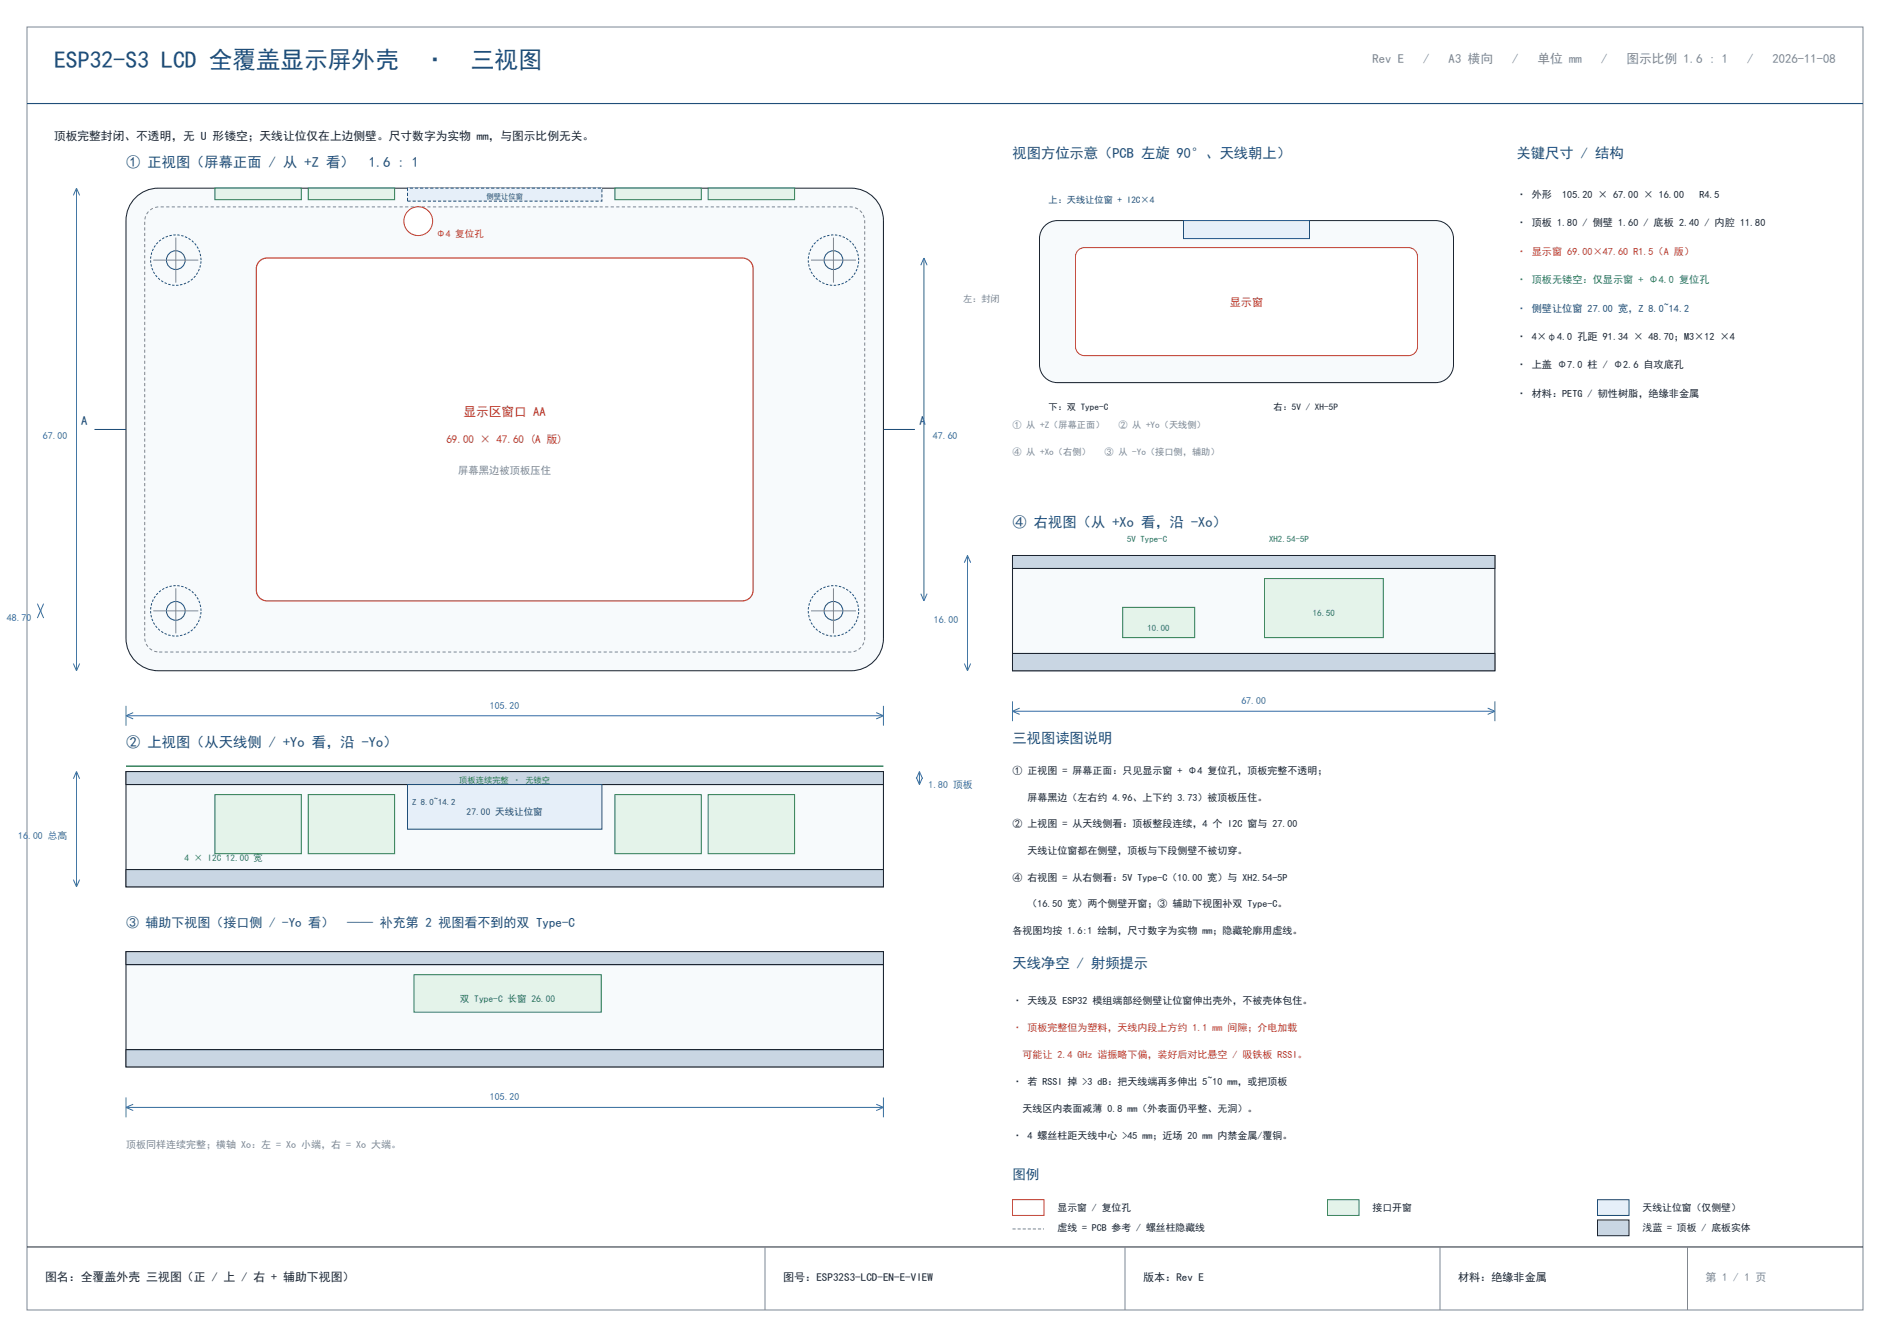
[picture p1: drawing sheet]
<svg xmlns="http://www.w3.org/2000/svg" width="420mm" height="297mm" viewBox="0 0 420 297" stroke-linecap="round" stroke-linejoin="round" font-family="sans-serif">
<path d="M6 6h408v285h-408zM170 277v14M250 277v14M320 277v14M375 277v14" fill="none" stroke="#7b8794" stroke-width=".22"/>
<path d="M6 23h408" fill="none" stroke="#1f4e79" stroke-width=".25"/>
<path d="M6 277h408" fill="none" stroke="#1b2430" stroke-width=".22"/>
<path d="M30.5 43.6a7.2 7.2 0 0 1 4.7-1.8h153.9a7.2 7.2 0 0 1 7.2 7.2v92.8a7.2 7.2 0 0 1-7.2 7.2h-153.9a7.2 7.2 0 0 1-7.2-7.2v-92.8a7.2 7.2 0 0 1 2.5-5.4z" fill-rule="evenodd" fill="#f7fafc"/>
<path d="M30.5 43.6a7.2 7.2 0 0 1 4.7-1.8h153.9a7.2 7.2 0 0 1 7.2 7.2v92.8a7.2 7.2 0 0 1-7.2 7.2h-153.9a7.2 7.2 0 0 1-7.2-7.2v-92.8a7.2 7.2 0 0 1 2.5-5.4z" fill="none" stroke="#1b2430" stroke-width=".23"/>
<path d="M33.1 46.9a3.2 3.2 0 0 1 2.3-.9h153.6a3.2 3.2 0 0 1 3.2 3.2v92.4a3.2 3.2 0 0 1-3.2 3.2h-153.6a3.2 3.2 0 0 1-3.2-3.2v-92.4a3.2 3.2 0 0 1 .9-2.3z" fill="none" stroke="#7b8794" stroke-width=".22" stroke-dasharray=".7 .5" stroke-linecap="butt"/>
<path d="M57.9 57.8l.9-.4 .6-.1h105.6a2.4 2.4 0 0 1 2.4 2.4v71.4a2.4 2.4 0 0 1-2.4 2.4h-105.6a2.4 2.4 0 0 1-2.4-2.4v-71.4a2.39 2.39 0 0 1 .9-1.9z" fill-rule="evenodd" fill="#fff"/>
<path d="M57.9 57.8l.9-.4 .6-.1h105.6a2.4 2.4 0 0 1 2.4 2.4v71.4a2.4 2.4 0 0 1-2.4 2.4h-105.6a2.4 2.4 0 0 1-2.4-2.4v-71.4a2.39 2.39 0 0 1 .9-1.9z" fill="none" stroke="#c0392b" stroke-width=".26"/>
<path d="M90.6 41.8h43.2v2.9h-43.2z" fill-rule="evenodd" fill="#e6eff9"/>
<path d="M90.6 41.8h43.2v2.9h-43.2z" fill="none" stroke="#1f4e79" stroke-width=".22" stroke-dasharray=".7 .4" stroke-linecap="butt"/>
<path d="M47.8 41.8h19.2v2.6h-19.2z" fill-rule="evenodd" fill="#e4f3ea"/>
<path d="M47.8 41.8h19.2v2.6h-19.2z" fill="none" stroke="#2e7d52" stroke-width=".22"/>
<path d="M68.5 41.8h19.2v2.6h-19.2z" fill-rule="evenodd" fill="#e4f3ea"/>
<path d="M68.5 41.8h19.2v2.6h-19.2z" fill="none" stroke="#2e7d52" stroke-width=".22"/>
<path d="M136.6 41.8h19.2v2.6h-19.2z" fill-rule="evenodd" fill="#e4f3ea"/>
<path d="M136.6 41.8h19.2v2.6h-19.2z" fill="none" stroke="#2e7d52" stroke-width=".22"/>
<path d="M157.4 41.8h19.2v2.6h-19.2z" fill-rule="evenodd" fill="#e4f3ea"/>
<path d="M157.4 41.8h19.2v2.6h-19.2z" fill="none" stroke="#2e7d52" stroke-width=".22"/>
<circle cx="92.9" cy="49.1" r="3.2" fill="#fff"/>
<circle cx="92.9" cy="49.1" r="3.2" fill="none" stroke="#c0392b" stroke-width=".22"/>
<path d="M44.7 57.8a5.6 5.6 0 0 0-8.2-5 5.6 5.6 0 0 0-.7 9.5 5.6 5.6 0 0 0 8.8-3.6l.1-.9M190.8 57.8a5.6 5.6 0 0 0-8.1-5 5.6 5.6 0 0 0-.8 9.5 5.6 5.6 0 0 0 8.8-3.6l.1-.9M44.7 135.7a5.6 5.6 0 0 0-8.2-5 5.6 5.6 0 0 0-.7 9.5 5.6 5.6 0 0 0 8.8-3.6l.1-.9M190.8 135.7a5.6 5.6 0 0 0-8.1-5 5.6 5.6 0 0 0-.8 9.5 5.6 5.6 0 0 0 8.8-3.6l.1-.9" fill="none" stroke="#1f4e79" stroke-width=".22" stroke-dasharray=".5 .4" stroke-linecap="butt"/>
<g fill="none" stroke="#1f4e79" stroke-width=".22">
<path d="M21 95.4h7M196.3 95.4h7"/>
<circle cx="39.1" cy="57.8" r="2.08"/>
<circle cx="185.2" cy="57.8" r="2.08"/>
<circle cx="39.1" cy="135.7" r="2.08"/>
<circle cx="185.2" cy="135.7" r="2.08"/>
</g>
<path d="M34.1 57.8h10M39.1 52.8v10M180.2 57.8h10M185.2 52.8v10M34.1 135.7h10M39.1 130.7v10M180.2 135.7h10M185.2 130.7v10" fill="none" stroke="#7b8794" stroke-width=".22"/>
<g fill="none" stroke="#2f6db3" stroke-width=".22">
<path d="M17 41.8v107.2M17 41.8l.7 1.6M17 41.8l-.7 1.6M205.3 57.3v76.2M205.3 57.3l.7 1.6M205.3 57.3l-.7 1.6M8.3 134.1l1.4 3.2M9 135.7h.1M9.7 134.1l-1.4 3.2M204.6 131.9l.7 1.6M206 131.9l-.7 1.6M16.3 147.4l.7 1.6"/>
<path d="M17.7 147.4l-.7 1.6M28 159h168.3M28 159l1.6 .7M28 156.8v4.4M29.6 158.3l-1.6 .7M194.7 158.3l1.6 .7M196.3 159l-1.6 .7M196.3 156.8v4.4"/>
</g>
<path d="M28 171.4h168.3v25.6h-168.3z" fill-rule="evenodd" fill="#f7fafc"/>
<path d="M28 171.4h168.3v25.6h-168.3z" fill="none" stroke="#1b2430" stroke-width=".23"/>
<path d="M28 193.2h168.3v3.8h-168.3z" fill-rule="evenodd" fill="#c9d6e3"/>
<path d="M28 193.2h168.3v3.8h-168.3z" fill="none" stroke="#1b2430" stroke-width=".22"/>
<path d="M28 171.4h168.3v2.9h-168.3z" fill-rule="evenodd" fill="#c9d6e3"/>
<path d="M28 171.4h168.3v2.9h-168.3zM28 174.3h168.3M28 193.2h168.3" fill="none" stroke="#1b2430" stroke-width=".22"/>
<path d="M28 170.2h168.3" fill="none" stroke="#2e7d52" stroke-width=".32"/>
<path d="M47.8 176.5h19.2v13.1h-19.2z" fill-rule="evenodd" fill="#e4f3ea"/>
<path d="M47.8 176.5h19.2v13.1h-19.2z" fill="none" stroke="#2e7d52" stroke-width=".22"/>
<path d="M68.5 176.5h19.2v13.1h-19.2z" fill-rule="evenodd" fill="#e4f3ea"/>
<path d="M68.5 176.5h19.2v13.1h-19.2z" fill="none" stroke="#2e7d52" stroke-width=".22"/>
<path d="M136.6 176.5h19.2v13.1h-19.2z" fill-rule="evenodd" fill="#e4f3ea"/>
<path d="M136.6 176.5h19.2v13.1h-19.2z" fill="none" stroke="#2e7d52" stroke-width=".22"/>
<path d="M157.4 176.5h19.2v13.1h-19.2z" fill-rule="evenodd" fill="#e4f3ea"/>
<path d="M157.4 176.5h19.2v13.1h-19.2z" fill="none" stroke="#2e7d52" stroke-width=".22"/>
<path d="M90.6 174.3h43.2v9.9h-43.2z" fill-rule="evenodd" fill="#e6eff9"/>
<path d="M90.6 174.3h43.2v9.9h-43.2z" fill="none" stroke="#1f4e79" stroke-width=".22"/>
<path d="M17 171.4v25.6M17 171.4l.7 1.6M17 171.4l-.7 1.6M203.6 172.7l.7 1.6M204.3 171.4v2.9M204.3 171.4l.7 1.6M204.3 171.4l-.7 1.6M205 172.7l-.7 1.6M16.3 195.4l.7 1.6M17.7 195.4l-.7 1.6" fill="none" stroke="#2f6db3" stroke-width=".22"/>
<path d="M28 211.4h168.3v25.6h-168.3z" fill-rule="evenodd" fill="#f7fafc"/>
<path d="M28 211.4h168.3v25.6h-168.3z" fill="none" stroke="#1b2430" stroke-width=".23"/>
<path d="M28 233.2h168.3v3.8h-168.3z" fill-rule="evenodd" fill="#c9d6e3"/>
<path d="M28 233.2h168.3v3.8h-168.3z" fill="none" stroke="#1b2430" stroke-width=".22"/>
<path d="M28 211.4h168.3v2.9h-168.3z" fill-rule="evenodd" fill="#c9d6e3"/>
<path d="M28 211.4h168.3v2.9h-168.3zM28 214.3h168.3M28 233.2h168.3" fill="none" stroke="#1b2430" stroke-width=".22"/>
<path d="M92 216.5h41.6v8.3h-41.6z" fill-rule="evenodd" fill="#e4f3ea"/>
<path d="M92 216.5h41.6v8.3h-41.6z" fill="none" stroke="#2e7d52" stroke-width=".22"/>
<path d="M28 246h168.3M28 246l1.6 .7M28 243.8v4.4M29.6 245.3l-1.6 .7M194.7 245.3l1.6 .7M196.3 246l-1.6 .7M196.3 243.8v4.4" fill="none" stroke="#2f6db3" stroke-width=".22"/>
<path d="M225 123.4h107.2v25.6h-107.2z" fill-rule="evenodd" fill="#f7fafc"/>
<path d="M225 123.4h107.2v25.6h-107.2z" fill="none" stroke="#1b2430" stroke-width=".23"/>
<path d="M225 145.2h107.2v3.8h-107.2z" fill-rule="evenodd" fill="#c9d6e3"/>
<path d="M225 145.2h107.2v3.8h-107.2z" fill="none" stroke="#1b2430" stroke-width=".22"/>
<path d="M225 123.4h107.2v2.9h-107.2z" fill-rule="evenodd" fill="#c9d6e3"/>
<path d="M225 123.4h107.2v2.9h-107.2zM225 126.3h107.2M225 145.2h107.2" fill="none" stroke="#1b2430" stroke-width=".22"/>
<path d="M249.5 134.9h16v6.7h-16z" fill-rule="evenodd" fill="#e4f3ea"/>
<path d="M249.5 134.9h16v6.7h-16z" fill="none" stroke="#2e7d52" stroke-width=".22"/>
<path d="M281 128.5h26.4v13.1h-26.4z" fill-rule="evenodd" fill="#e4f3ea"/>
<path d="M281 128.5h26.4v13.1h-26.4z" fill="none" stroke="#2e7d52" stroke-width=".22"/>
<path d="M215 123.4v25.6M215 123.4l.7 1.6M215 123.4l-.7 1.6M214.3 147.4l.7 1.6M215.7 147.4l-.7 1.6M225 158h107.2M225 158l1.6 .7M225 155.8v4.4M226.6 157.3l-1.6 .7M330.6 157.3l1.6 .7M332.2 158l-1.6 .7M332.2 155.8v4.4" fill="none" stroke="#2f6db3" stroke-width=".22"/>
<path d="M232.2 50.2a4 4 0 0 1 2.8-1.2h84a4 4 0 0 1 4 4v28a4 4 0 0 1-4 4h-84a4 4 0 0 1-4-4v-28a4 4 0 0 1 1.2-2.8z" fill-rule="evenodd" fill="#f7fafc"/>
<path d="M232.2 50.2a4 4 0 0 1 2.8-1.2h84a4 4 0 0 1 4 4v28a4 4 0 0 1-4 4h-84a4 4 0 0 1-4-4v-28a4 4 0 0 1 1.2-2.8z" fill="none" stroke="#1b2430" stroke-width=".22"/>
<path d="M239.6 55.6l.9-.5 .5-.1h72a2 2 0 0 1 2 2v20a2 2 0 0 1-2 2h-72a2 2 0 0 1-2-2v-20l.1-.5z" fill-rule="evenodd" fill="#fff"/>
<path d="M239.6 55.6l.9-.5 .5-.1h72a2 2 0 0 1 2 2v20a2 2 0 0 1-2 2h-72a2 2 0 0 1-2-2v-20l.1-.5z" fill="none" stroke="#c0392b" stroke-width=".22"/>
<path d="M263 49h28v4h-28z" fill-rule="evenodd" fill="#e6eff9"/>
<path d="M263 49h28v4h-28z" fill="none" stroke="#1f4e79" stroke-width=".22"/>
<path d="M225 266.5h7v3.5h-7z" fill-rule="evenodd" fill="#fff"/>
<path d="M225 266.5h7v3.5h-7z" fill="none" stroke="#c0392b" stroke-width=".22"/>
<path d="M295 266.5h7v3.5h-7z" fill-rule="evenodd" fill="#e4f3ea"/>
<path d="M295 266.5h7v3.5h-7z" fill="none" stroke="#2e7d52" stroke-width=".22"/>
<path d="M355 266.5h7v3.5h-7z" fill-rule="evenodd" fill="#e6eff9"/>
<path d="M355 266.5h7v3.5h-7z" fill="none" stroke="#1f4e79" stroke-width=".22"/>
<path d="M225 273h7" fill="none" stroke="#7b8794" stroke-width=".22" stroke-dasharray=".7 .4" stroke-linecap="butt"/>
<path d="M355 271h7v3.5h-7z" fill-rule="evenodd" fill="#c9d6e3"/>
<path d="M355 271h7v3.5h-7z" fill="none" stroke="#1b2430" stroke-width=".22"/>
<g font-size="5.3" fill="#1f4e79">
<text x="12" y="15">ESP32-S3 LCD 全覆盖显示屏外壳</text>
<text x="94" y="15">·</text>
<text x="104.6" y="15">三视图</text>
</g>
<g font-size="3.2" fill="#1f4e79">
<text x="225" y="35">视图方位示意（PCB 左旋 90°、天线朝上）</text>
<text x="337" y="35">关键尺寸 / 结构</text>
<text x="28" y="37">① 正视图（屏幕正面 / 从 +Z 看）</text>
<text x="82" y="37">1.6 : 1</text>
<text x="225" y="117">④ 右视图（从 +Xo 看，沿 -Xo）</text>
<text x="28" y="166">② 上视图（从天线侧 / +Yo 看，沿 -Yo）</text>
<text x="225" y="165">三视图读图说明</text>
<text x="225" y="215">天线净空 / 射频提示</text>
</g>
<text font-size="3" fill="#1f4e79" x="225" y="262">图例</text>
<g font-size="2.9" fill="#1f4e79">
<text x="28" y="206">③ 辅助下视图（接口侧 / -Yo 看）</text>
<text x="77.2" y="206">—— 补充第 2 视图看不到的双 Type-C</text>
</g>
<g font-size="2.8" fill="#7b8794">
<text x="305" y="14">Rev E</text>
<text x="316.3" y="14">/</text>
<text x="321.9" y="14">A3 横向</text>
<text x="336" y="14">/</text>
<text x="341.7" y="14">单位 mm</text>
<text x="355.8" y="14">/</text>
<text x="361.4" y="14">图示比例 1.6 : 1</text>
<text x="388.2" y="14">/</text>
<text x="393.9" y="14">2026-11-08</text>
</g>
<g font-size="2.8" fill="#1f4e79">
<text x="18" y="94.4">A</text>
<text x="204.3" y="94.4">A</text>
</g>
<text font-size="2.8" fill="#c0392b" x="103" y="92.4">显示区窗口 AA</text>
<g font-size="2.6" fill="#1b2430">
<text x="12" y="31">顶板完整封闭、不透明，无 U 形镂空；天线让位仅在上边侧壁。尺寸数字为实物 mm，与图示比例无关。</text>
<text x="10" y="284.5">图名：全覆盖外壳 三视图（正 / 上 / 右 + 辅助下视图）</text>
</g>
<g font-size="2.5" fill="#c0392b">
<text x="273.3" y="68">显示窗</text>
<text x="99.2" y="98.4">69.00 × 47.60 (A 版)</text>
</g>
<g font-size="2.5" fill="#1b2430">
<text x="174" y="284.5">图号：ESP32S3-LCD-EN-E-VIEW</text>
<text x="254" y="284.5">版本：Rev E</text>
<text x="324" y="284.5">材料：绝缘非金属</text>
</g>
<text font-size="2.5" fill="#7b8794" x="379" y="284.5">第 1 / 1 页</text>
<g font-size="2.3" fill="#1b2430">
<text x="337" y="44">· 外形</text>
<text x="347.2" y="44">105.20 × 67.00 × 16.00</text>
<text x="377.6" y="44">R4.5</text>
<text x="337" y="50.3">· 顶板 1.80 / 侧壁 1.60 / 底板 2.40 / 内腔 11.80</text>
<text x="337" y="75.5">· 4×φ4.0 孔距 91.34 × 48.70；M3×12 ×4</text>
<text x="337" y="81.8">· 上盖 Φ7.0 柱 / Φ2.6 自攻底孔</text>
<text x="337" y="88.1">· 材料：PETG / 韧性树脂，绝缘非金属</text>
</g>
<text font-size="2.3" fill="#c0392b" x="337" y="56.6">· 显示窗 69.00×47.60 R1.5（A 版）</text>
<text font-size="2.3" fill="#2e7d52" x="337" y="62.9">· 顶板无镂空：仅显示窗 + Φ4.0 复位孔</text>
<text font-size="2.3" fill="#1f4e79" x="337" y="69.2">· 侧壁让位窗 27.00 宽，Z 8.0~14.2</text>
<text font-size="2.3" fill="#7b8794" x="101.8" y="105.4">屏幕黑边被顶板压住</text>
<g font-size="2.2" fill="#2f6db3">
<text x="9.5" y="97.6">67.00</text>
<text x="207.3" y="97.6">47.60</text>
<text x="1.5" y="137.9">48.70</text>
<text x="207.5" y="138.4">16.00</text>
<text x="108.9" y="157.4">105.20</text>
<text x="275.9" y="156.4">67.00</text>
<text x="206.3" y="175">1.80 顶板</text>
<text x="4.1" y="186.4">16.00 总高</text>
<text x="108.9" y="244.4">105.20</text>
</g>
<g font-size="2.2" fill="#1b2430">
<text x="225" y="172">① 正视图 = 屏幕正面：只见显示窗 + Φ4 复位孔，顶板完整不透明；</text>
<text x="228.3" y="177.9">屏幕黑边（左右约 4.96、上下约 3.73）被顶板压住。</text>
<text x="225" y="183.8">② 上视图 = 从天线侧看：顶板整段连续，4 个 I2C 窗与 27.00</text>
<text x="228.3" y="189.7">天线让位窗都在侧壁，顶板与下段侧壁不被切穿。</text>
<text x="225" y="195.6">④ 右视图 = 从右侧看：5V Type-C（10.00 宽）与 XH2.54-5P</text>
<text x="228.3" y="201.5">（16.50 宽）两个侧壁开窗；③ 辅助下视图补双 Type-C。</text>
<text x="225" y="207.4">各视图均按 1.6:1 绘制，尺寸数字为实物 mm；隐藏轮廓用虚线。</text>
<text x="225" y="223">· 天线及 ESP32 模组端部经侧壁让位窗伸出壳外，不被壳体包住。</text>
<text x="225" y="241">· 若 RSSI 掉 &gt;3 dB：把天线端再多伸出 5~10 mm，或把顶板</text>
<text x="227.2" y="247">天线区内表面减薄 0.8 mm（外表面仍平整、无洞）。</text>
<text x="225" y="253">· 4 螺丝柱距天线中心 &gt;45 mm；近场 20 mm 内禁金属/覆铜。</text>
<text x="235" y="269">显示窗 / 复位孔</text>
<text x="305" y="269">接口开窗</text>
<text x="365" y="269">天线让位窗（仅侧壁）</text>
<text x="235" y="273.5">虚线 = PCB 参考 / 螺丝柱隐藏线</text>
<text x="365" y="273.5">浅蓝 = 顶板 / 底板实体</text>
</g>
<g font-size="2.2" fill="#c0392b">
<text x="225" y="229">· 顶板完整但为塑料，天线内段上方约 1.1 mm 间隙；介电加载</text>
<text x="227.2" y="235">可能让 2.4 GHz 谐振略下偏，装好后对比悬空 / 吸铁板 RSSI。</text>
</g>
<text font-size="2.2" fill="#7b8794" x="28" y="255">顶板同样连续完整；横轴 Xo：左 = Xo 小端，右 = Xo 大端。</text>
<text font-size="2.1" fill="#c0392b" x="96.9" y="52.6">Φ4 复位孔</text>
<text font-size="2.1" fill="#1f4e79" x="103.7" y="181">27.00 天线让位窗</text>
<text font-size="2.1" fill="#2e7d52" x="102.2" y="222.5">双 Type-C 长窗 26.00</text>
<text font-size="2" fill="#1f4e79" x="233" y="45">上：天线让位窗 + I2C×4</text>
<g font-size="2" fill="#7b8794">
<text x="214" y="67">左：封闭</text>
<text x="225" y="95">① 从 +Z（屏幕正面）</text>
<text x="248.5" y="95">② 从 +Yo（天线侧）</text>
<text x="225" y="101">④ 从 +Xo（右侧）</text>
<text x="245.5" y="101">③ 从 -Yo（接口侧，辅助）</text>
</g>
<g font-size="2" fill="#1b2430">
<text x="233" y="91">下：双 Type-C</text>
<text x="283" y="91">右：5V / XH-5P</text>
</g>
<g font-size="2" fill="#2e7d52">
<text x="250.5" y="120.4">5V Type-C</text>
<text x="282" y="120.4">XH2.54-5P</text>
<text x="291.7" y="136.9">16.50</text>
<text x="255" y="140.1">10.00</text>
<text x="41" y="191.2">4 × I2C 12.00 宽</text>
</g>
<text font-size="1.9" fill="#1f4e79" x="91.6" y="178.8">Z 8.0~14.2</text>
<text font-size="1.8" fill="#2e7d52" x="102.1" y="173.8">顶板连续完整 · 无镂空</text>
<text font-size="1.6" fill="#1f4e79" x="108.1" y="44.3">侧壁让位窗</text>
</svg>
